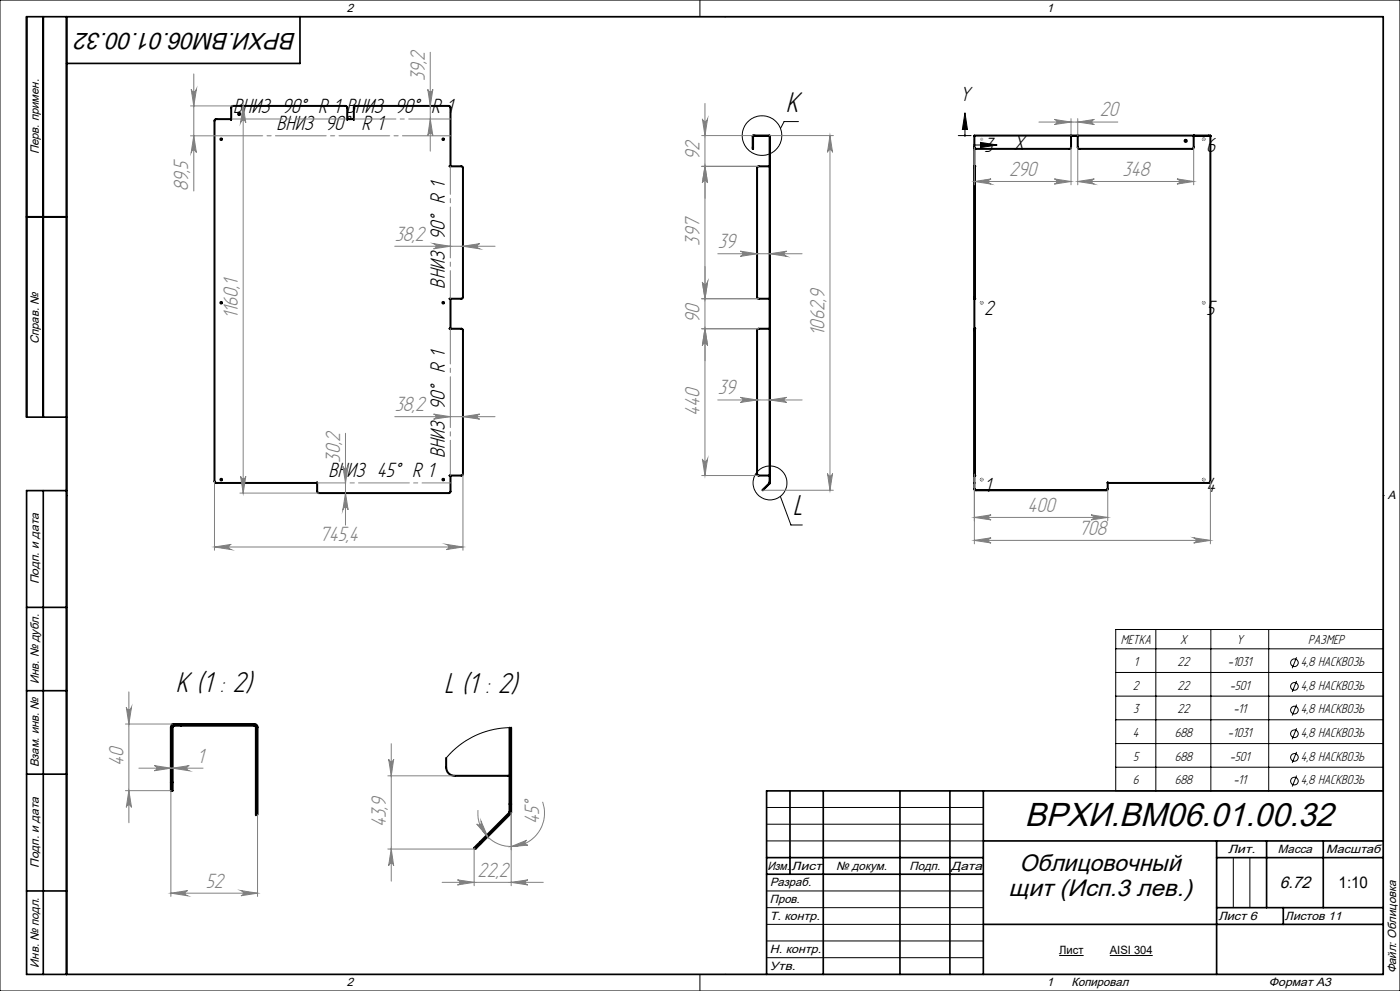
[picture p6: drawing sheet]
<svg xmlns="http://www.w3.org/2000/svg" width="420mm" height="297mm" viewBox="0 0 420 297" stroke-linecap="round" stroke-linejoin="round" font-family="sans-serif">
<g fill="none" stroke="#000" stroke-width=".6">
<path d="M104.2 35.8v-3.5l-.6-.6h-33.7l-.5 .5v3.6l-4.6-.1-.4 .3v108.4l.5 .3 30.2-.1v2.7l.5 .5 39.4-.2 .1-5-.2-.1h3.6l.4-.4v-43.1l-.4-.5h-3.6h.2v-8.9M104.2 35.8h.1M104.2 35.7h1.9M106.1 35.8h.1M106.2 35.8v-3.5l.4-.6h28.1l.4 .3v17.8h-.2h3.6l.4 .4v38.9l-.4 .4-3.6 .1M225.9 40.6l5.1 .1v104M225.9 40.6l5 .2 .1 103.9M225.9 40.7l-.1 3.9 .2-3.9M230.9 49.8h-3.4l-.4 .4v38.9l.4 .4h3.4M292.4 49.8l.1 39.7M292.4 49.8l-.1 39.7M321.3 40.6v3.6l-.4 .4h-28.2l-.4-.5"/>
<path d="M321.3 40.7h2M321.3 40.6v.1M323.3 40.6v.1M323.3 40.6v3.6l.4 .4h34l.4-.4v-3.6M358.1 40.7h5M358.2 40.6v.1M363.1 40.7l-70.8-.1 .1 9.2M363.1 40.7v103.6l-.5 .4h-30.3M8 65h12M134.9 89.5v.1M230.9 98.5h-3.4l-.4 .5v43.1l.4 .4h3.4M292.3 89.6l.1 8.9"/>
<path d="M292.3 89.5l.3 .1M292.4 98.5v44M292.6 89.5v.1M230.9 144.7l-2.1 2.2 2.2-2.2M292.3 146.5l.4 .4h39.2l.4-.4M292.3 144.7v.1M292.4 142.5l-.1 4.1 .4 .3h39.2l.4-.3v-2M332.3 144.6h.1M51.8 217.1l-.5 .9v19h.5v-19.1l.5-.4M152.9 218.1v25.4h.5v-25.4M133.8 227.2v2.8a2.53 2.53 0 0 0 2.5 2.5h16.6M77.3 244.1v-26.1a.96 .96 0 0 0-1-1h-24.5v.5h24.6l.3 .2 .1 26.6"/>
<path d="M152.9 243.3l-10.7 10.8 .4 .4 10.5-10.6 .2-.4"/>
<circle cx="71.8" cy="34.2" r=".34"/>
<circle cx="66.4" cy="41.7" r=".25"/>
<circle cx="133" cy="41.7" r=".25"/>
<circle cx="355.7" cy="42.2" r=".32"/>
<circle cx="361.1" cy="41.7" r=".25"/>
<circle cx="66.4" cy="90.7" r=".25"/>
<circle cx="133" cy="90.7" r=".25"/>
<circle cx="294.5" cy="90.7" r=".25"/>
<circle cx="361.1" cy="90.7" r=".25"/>
<circle cx="66.4" cy="143.7" r=".25"/>
<circle cx="133" cy="143.7" r=".25"/>
<circle cx="294.5" cy="143.7" r=".25"/>
<circle cx="361.1" cy="143.7" r=".25"/>
</g>
<g fill="none" stroke="#000" stroke-width=".3">
<path d="M0 0h420v297h-420zM20 5h395v287h-395zM210 0v5M217.5 5h.1M239.5 36.4h-4.3l-1.1 2.1M289.5 38.8v1.8M289.5 33.8l.7 5h-1.5zM287.5 40.6h3.8M292.3 41.6v3.9M292.3 43.5h1.8M294.1 42.7l5.1 .8-5.1 .7zM20 148.5h.1"/>
<path d="M234.1 148.8l3.2 8.5h3.4M415 148.5h.1M334.7 194.4h80.3M346.7 188.7v48.3M363.3 188.7v48.3M380.6 188.7v48.3M389 197l-1.3 3.3M415 188.7h-80.3v48.3h80.3M153.4 218.1l-5 .4-2.6 .7-3.3 1.3-4.7 2.8-1.8 1.6-2.2 2.3M334.7 201.5h80.3M334.7 208.6h80.3M334.7 215.7h80.3"/>
<path d="M389 204.1l-1.3 3.3M389 211.2l-1.3 3.3M389 218.3l-1.3 3.2M334.7 222.8h80.3M334.7 229.9h80.3M389 225.4l-1.3 3.2M389 232.4l-1.3 3.3M77.3 244.1l-.5 .2M230 242h65M230 247h65M230 252h65M370 257v15"/>
<path d="M375 257v15M230 267h65M230 272h65M230 277h65M210 292v5M217.5 292h.1M230 282h65M230 287h65M317.8 286.4h7.3M332.9 286.4h12.9"/>
<circle cx="228.6" cy="40.6" r="5.9"/>
<circle cx="231" cy="144.7" r="5.1"/>
<circle cx="388.3" cy="198.6" r="1.15"/>
<circle cx="388.3" cy="212.8" r="1.15"/>
<circle cx="388.3" cy="219.9" r="1.15"/>
<circle cx="388.3" cy="205.7" r="1.15"/>
<circle cx="388.3" cy="234.1" r="1.15"/>
<circle cx="388.3" cy="227" r="1.15"/>
</g>
<g fill="none" stroke="#c0c0c0" stroke-width=".3">
<path d="M294 41.7h1M294.1 41.4l.8 .7M294.5 41.2v1M294.9 41.4l-.8 .7M360.6 41.7h1M360.8 41.4l.7 .7M361.1 41.2v1M361.5 41.4l-.7 .7M294 90.7h1M294.1 90.4l.8 .7M294.5 90.2v1M294.9 90.4l-.8 .7"/>
<path d="M360.6 90.7h1M360.8 90.4l.7 .7M361.1 90.2v1M361.5 90.4l-.7 .7M294 143.7h1M294.1 143.4l.8 .7M294.5 143.2v1M294.9 143.4l-.8 .7M360.6 143.7h1M360.8 143.4l.7 .7M361.1 143.2v1M361.5 143.4l-.7 .7"/>
</g>
<g fill="none" stroke="#808080" stroke-width=".3">
<path d="M129.1 15.7v29.6M57.1 31.7h12.7M57.4 26.8a.78 .78 0 0 0 .7 .7 .78 .78 0 0 0 .8-.7l-.8 4.9zM58.1 22.2v35.1M73 31.7v116.1M73 31.7l.7 5.1a.78 .78 0 0 0-.7-.8 .78 .78 0 0 0-.8 .8zM128.3 26.8a.76 .76 0 0 0 .8 .7 .76 .76 0 0 0 .8-.7l-.8 4.9zM129.1 35.7l.8 5a.76 .76 0 0 0-.8-.7 .76 .76 0 0 0-.8 .7zM210.7 35.6a.78 .78 0 0 0 .8 .8 .78 .78 0 0 0 .8-.8l-.8 5zM211.5 31v111.5M311.7 36.6h23.7M316.3 35.8l5 .8-5 .7a.76 .76 0 0 0 .8-.7 .76 .76 0 0 0-.8-.8z"/>
<path d="M321.3 35.6v5M323.3 35.6v5M323.3 36.6l5-.8a.76 .76 0 0 0-.7 .8 .76 .76 0 0 0 .7 .7zM57.1 40.7h7.2M58.1 40.7l.8 5a.78 .78 0 0 0-.8-.7 .78 .78 0 0 0-.7 .7zM210.5 40.6h15.4M211.5 49.8l.8 5a.78 .78 0 0 0-.8-.7 .78 .78 0 0 0-.8 .7zM227.6 49.8h-17.1M230.8 40.6h19.2M249 40.6v106.3M249 40.6l.8 5a.76 .76 0 0 0-.8-.7 .76 .76 0 0 0-.8 .7zM292.3 44.1v11.3"/>
<path d="M292.3 54.4h29M292.3 54.4l5-.8a.78 .78 0 0 0-.7 .8 .78 .78 0 0 0 .7 .8zM316.3 53.6l5 .8-5 .8a.78 .78 0 0 0 .8-.8 .78 .78 0 0 0-.8-.8zM321.3 44.1v11.3M323.3 54.4h34.8M323.3 44.1v11.3M323.3 54.4l5-.8a.78 .78 0 0 0-.7 .8 .78 .78 0 0 0 .7 .8zM353.1 53.6l5 .8-5 .8a.78 .78 0 0 0 .7-.8 .78 .78 0 0 0-.7-.8zM358.1 44.1v11.3M118.4 73.8h30.1M130.1 73l5 .8-5 .8a.78 .78 0 0 0 .7-.8 .78 .78 0 0 0-.7-.8zM138.9 73.8l5-.8a.78 .78 0 0 0-.7 .8 .78 .78 0 0 0 .7 .8z"/>
<path d="M215.3 76.1h25.3M222.1 75.3l5 .8-5 .7a.78 .78 0 0 0 .7-.7 .78 .78 0 0 0-.7-.8zM231 76.1l5-.8a.78 .78 0 0 0-.7 .8 .78 .78 0 0 0 .7 .7zM210.5 89.5h17.1M210.5 98.5h17.1M210.7 84.5a.78 .78 0 0 0 .8 .8 .78 .78 0 0 0 .8-.8l-.8 5zM211.5 98.5l.8 5a.78 .78 0 0 0-.8-.7 .78 .78 0 0 0-.8 .7zM215.3 119.9h25.3M222.1 119.1l5 .8-5 .7a.76 .76 0 0 0 .7-.7 .76 .76 0 0 0-.7-.8zM231 119.9l5-.8a.76 .76 0 0 0-.7 .8 .76 .76 0 0 0 .7 .7zM102.9 139.8a.78 .78 0 0 0 .7 .7 .78 .78 0 0 0 .8-.7l-.8 4.9zM103.6 129.9v27.5"/>
<path d="M118.4 124.9h30.1M130.1 124.1l5 .8-5 .7a.76 .76 0 0 0 .7-.7 .76 .76 0 0 0-.7-.8zM138.9 124.9l5-.8a.76 .76 0 0 0-.7 .8 .76 .76 0 0 0 .7 .7zM210.7 137.5a.78 .78 0 0 0 .8 .8 .78 .78 0 0 0 .8-.8l-.8 5zM64.3 144.2v20.7M72 147.8h23.6M72.2 142.8a.78 .78 0 0 0 .8 .7 .78 .78 0 0 0 .7-.7l-.7 5zM103.6 147.8l.8 5a.78 .78 0 0 0-.8-.8 .78 .78 0 0 0-.7 .8zM138.9 142.1v22.8M210.5 142.5h17.1M228.8 146.9h21.2M248.2 141.9a.76 .76 0 0 0 .8 .8 .76 .76 0 0 0 .8-.8l-.8 5z"/>
<path d="M292.3 142.1v20.9M292.3 155.1h40M292.3 155.1l5-.8a.76 .76 0 0 0-.7 .8 .76 .76 0 0 0 .7 .7zM327.3 154.3l5 .8-5 .7a.76 .76 0 0 0 .7-.7 .76 .76 0 0 0-.7-.8zM332.3 146.5v9.6M363.1 144.2v18.8M64.3 163.9l5.1-.7a.78 .78 0 0 0-.8 .7 .78 .78 0 0 0 .8 .8zM64.3 163.9h74.6M133.9 163.2l5 .7-5 .8a.78 .78 0 0 0 .7-.8 .78 .78 0 0 0-.7-.7zM292.3 162h70.8M292.3 162l5-.8a.78 .78 0 0 0-.7 .8 .78 .78 0 0 0 .7 .7zM358.1 161.2l5 .8-5 .7a.78 .78 0 0 0 .8-.7 .78 .78 0 0 0-.8-.8z"/>
<path d="M37.6 217h14.2M37.9 212a.78 .78 0 0 0 .8 .7 .78 .78 0 0 0 .7-.7l-.7 5zM38.7 207.4v39.2M37.6 237h13.7M38.7 237l.7 5a.78 .78 0 0 0-.7-.7 .78 .78 0 0 0-.8 .7zM41.7 230.2h19.2M46.3 229.4l5 .8-5 .8a.78 .78 0 0 0 .7-.8 .78 .78 0 0 0-.7-.8zM51.3 237v31.7M51.8 230.2l5-.8a.78 .78 0 0 0-.8 .8 .78 .78 0 0 0 .8 .8zM116.3 232.5h20M116.6 227.5a.76 .76 0 0 0 .8 .7 .76 .76 0 0 0 .7-.7l-.7 5zM117.4 222.9v41.2"/>
<path d="M77.3 244.1v24.6M116.3 254.5h26.3M117.4 254.5l.7 5a.76 .76 0 0 0-.7-.8 .76 .76 0 0 0-.8 .8zM142.2 254.1v11.4M143 246.9a.77 .77 0 0 0 1 .2 .77 .77 0 0 0 .3-1l2 4.7zM153.4 253.7l4.6-1.9a.76 .76 0 0 0-.5 .9 .76 .76 0 0 0 .9 .6zM153.4 243.5v22M162.8 240.3a10 10 0 0 1-8.2 13.3 10 10 0 0 1-11.2-10.8M51.3 267.7h26M51.3 267.7l5-.8a.78 .78 0 0 0-.8 .8 .78 .78 0 0 0 .8 .8zM72.3 266.9l5 .8-5 .8a.78 .78 0 0 0 .7-.8 .78 .78 0 0 0-.7-.8zM132.6 264.4h30.4"/>
<path d="M137.2 263.7l5 .7-5 .8a.76 .76 0 0 0 .8-.7 .76 .76 0 0 0-.8-.8zM153.4 264.4l5-.7a.76 .76 0 0 0-.8 .8 .76 .76 0 0 0 .8 .7z"/>
</g>
<g fill="none" stroke="#000" stroke-width=".5">
<path d="M13 5v120M20 5v287M90 5v14h-70M8 65h12M20 125h-12v-120h407v287h-407v-145h12M13 147v145M8 182h12M8 207h12M8 232h12M237 237v25M247 237v55M270 237v55"/>
<path d="M285 237v55M295 237v55M415 237h-185v55M230 257h65M295 252h120M365 252v40M365 257h50M380 252v20M397 252v20M8 267h12M230 262h65M295 277h120"/>
<path d="M365 272h50M385 272v5"/>
</g>
<path d="M104.2 35.7h-34.8" fill="none" stroke="#808080" stroke-width=".3" stroke-dasharray="15.2 1.3 1.3 1.3" stroke-dashoffset="-.3"/>
<path d="M95.2 144.7h40" fill="none" stroke="#808080" stroke-width=".3" stroke-dasharray="15.2 1.3 1.3 1.3" stroke-dashoffset="6.7"/>
<path d="M135.1 142.5v-44" fill="none" stroke="#808080" stroke-width=".3" stroke-dasharray="15.2 1.3 1.3 1.3" stroke-dashoffset="4.7"/>
<path d="M135.1 89.5v-39.7" fill="none" stroke="#808080" stroke-width=".3" stroke-dasharray="15.2 1.3 1.3 1.3" stroke-dashoffset="6.8"/>
<path d="M135.2 35.7h-29" fill="none" stroke="#808080" stroke-width=".3" stroke-dasharray="15.2 1.3 1.3 1.3" stroke-dashoffset="2.6"/>
<path d="M135.2 40.7h-70.8" fill="none" stroke="#808080" stroke-width=".3" stroke-dasharray="15.2 1.3 1.3 1.3" stroke-dashoffset=".8"/>
<path d="M294.1 42.7l5.1 .8-5.1 .7zM289.5 33.8l.7 5h-1.5zM292.1 43.2l-.1 .3h.3h-.3a.34 .34 0 0 0 .4 .3 .34 .34 0 0 0 .2-.5 .34 .34 0 0 0-.5-.1zM289.2 40.4l-.1 .2h.4h-.4a.33 .33 0 0 0 .4 .3 .33 .33 0 0 0 .3-.4 .33 .33 0 0 0-.6-.1z" fill="#000"/>
<g fill="#808080">
<path d="M138.9 124.9l5-.8a.76 .76 0 0 0-.7 .8 .76 .76 0 0 0 .7 .7zM130.1 124.1l5 .8-5 .7a.76 .76 0 0 0 .7-.7 .76 .76 0 0 0-.7-.8z"/>
<path d="M292.3 162l5-.8a.78 .78 0 0 0-.7 .8 .78 .78 0 0 0 .7 .7zM358.1 161.2l5 .8-5 .7a.78 .78 0 0 0 .8-.7 .78 .78 0 0 0-.8-.8zM292.3 54.4l5-.8a.78 .78 0 0 0-.7 .8 .78 .78 0 0 0 .7 .8zM316.3 53.6l5 .8-5 .8a.78 .78 0 0 0 .8-.8 .78 .78 0 0 0-.8-.8zM323.3 54.4l5-.8a.78 .78 0 0 0-.7 .8 .78 .78 0 0 0 .7 .8zM353.1 53.6l5 .8-5 .8a.78 .78 0 0 0 .7-.8 .78 .78 0 0 0-.7-.8zM316.3 35.8l5 .8-5 .7a.76 .76 0 0 0 .8-.7 .76 .76 0 0 0-.8-.8zM323.3 36.6l5-.8a.76 .76 0 0 0-.7 .8 .76 .76 0 0 0 .7 .7zM64.3 163.9l5.1-.7a.78 .78 0 0 0-.8 .7 .78 .78 0 0 0 .8 .8zM133.9 163.2l5 .7-5 .8a.78 .78 0 0 0 .7-.8 .78 .78 0 0 0-.7-.7zM130.1 73l5 .8-5 .8a.78 .78 0 0 0 .7-.8 .78 .78 0 0 0-.7-.8zM138.9 73.8l5-.8a.78 .78 0 0 0-.7 .8 .78 .78 0 0 0 .7 .8z"/>
<path d="M222.1 75.3l5 .8-5 .7a.78 .78 0 0 0 .7-.7 .78 .78 0 0 0-.7-.8zM231 76.1l5-.8a.78 .78 0 0 0-.7 .8 .78 .78 0 0 0 .7 .7zM51.3 267.7l5-.8a.78 .78 0 0 0-.8 .8 .78 .78 0 0 0 .8 .8zM72.3 266.9l5 .8-5 .8a.78 .78 0 0 0 .7-.8 .78 .78 0 0 0-.7-.8zM137.2 263.7l5 .7-5 .8a.76 .76 0 0 0 .8-.7 .76 .76 0 0 0-.8-.8zM153.4 264.4l5-.7a.76 .76 0 0 0-.8 .8 .76 .76 0 0 0 .8 .7z"/>
<path d="M292.3 155.1l5-.8a.76 .76 0 0 0-.7 .8 .76 .76 0 0 0 .7 .7zM327.3 154.3l5 .8-5 .7a.76 .76 0 0 0 .7-.7 .76 .76 0 0 0-.7-.8z"/>
<path d="M231 119.9l5-.8a.76 .76 0 0 0-.7 .8 .76 .76 0 0 0 .7 .7zM222.1 119.1l5 .8-5 .7a.76 .76 0 0 0 .7-.7 .76 .76 0 0 0-.7-.8z"/>
<path d="M38.7 237l.7 5a.78 .78 0 0 0-.7-.7 .78 .78 0 0 0-.8 .7zM37.9 212a.78 .78 0 0 0 .8 .7 .78 .78 0 0 0 .7-.7l-.7 5z"/>
<path d="M103.6 147.8l.8 5a.78 .78 0 0 0-.8-.8 .78 .78 0 0 0-.7 .8zM102.9 139.8a.78 .78 0 0 0 .7 .7 .78 .78 0 0 0 .8-.7l-.8 4.9zM58.1 40.7l.8 5a.78 .78 0 0 0-.8-.7 .78 .78 0 0 0-.7 .7zM57.4 26.8a.78 .78 0 0 0 .7 .7 .78 .78 0 0 0 .8-.7l-.8 4.9zM117.4 254.5l.7 5a.76 .76 0 0 0-.7-.8 .76 .76 0 0 0-.8 .8zM116.6 227.5a.76 .76 0 0 0 .8 .7 .76 .76 0 0 0 .7-.7l-.7 5z"/>
<path d="M72.2 142.8a.78 .78 0 0 0 .8 .7 .78 .78 0 0 0 .7-.7l-.7 5zM73 31.7l.7 5.1a.78 .78 0 0 0-.7-.8 .78 .78 0 0 0-.8 .8z"/>
<path d="M249 40.6l.8 5a.76 .76 0 0 0-.8-.7 .76 .76 0 0 0-.8 .7zM248.2 141.9a.76 .76 0 0 0 .8 .8 .76 .76 0 0 0 .8-.8l-.8 5zM210.7 35.6a.78 .78 0 0 0 .8 .8 .78 .78 0 0 0 .8-.8l-.8 5zM211.5 49.8l.8 5a.78 .78 0 0 0-.8-.7 .78 .78 0 0 0-.8 .7z"/>
<path d="M210.7 84.5a.78 .78 0 0 0 .8 .8 .78 .78 0 0 0 .8-.8l-.8 5zM211.5 98.5l.8 5a.78 .78 0 0 0-.8-.7 .78 .78 0 0 0-.8 .7z"/>
<path d="M211.5 49.8l.8 5a.78 .78 0 0 0-.8-.7 .78 .78 0 0 0-.8 .7zM210.7 84.5a.78 .78 0 0 0 .8 .8 .78 .78 0 0 0 .8-.8l-.8 5zM211.5 98.5l.8 5a.78 .78 0 0 0-.8-.7 .78 .78 0 0 0-.8 .7zM210.7 137.5a.78 .78 0 0 0 .8 .8 .78 .78 0 0 0 .8-.8l-.8 5zM128.3 26.8a.76 .76 0 0 0 .8 .7 .76 .76 0 0 0 .8-.7l-.8 4.9zM129.1 35.7l.8 5a.76 .76 0 0 0-.8-.7 .76 .76 0 0 0-.8 .7z"/>
<path d="M143 246.9a.77 .77 0 0 0 1 .2 .77 .77 0 0 0 .3-1l2 4.7zM153.4 253.7l4.6-1.9a.76 .76 0 0 0-.5 .9 .76 .76 0 0 0 .9 .6z"/>
<path d="M46.3 229.4l5 .8-5 .8a.78 .78 0 0 0 .7-.8 .78 .78 0 0 0-.7-.8zM51.8 230.2l5-.8a.78 .78 0 0 0-.8 .8 .78 .78 0 0 0 .8 .8z"/>
</g>
<text font-size="10" x="307.4" y="247.6">ВРХИ.ВМ06.01.00.32</text>
<g font-size="9.7">
<text x="235.8" y="33.6">K</text>
<text x="237.8" y="154.5">L</text>
<text x="52.8" y="207.5">K (1 : 2)</text>
<text x="133.2" y="207.7">L (1 : 2)</text>
</g>
<g font-size="7.1">
<text x="89" y="9.8" transform="rotate(-180 89 9.8)">ВРХИ.ВМ06.01.00.32</text>
<text x="305.9" y="261">Облицовочный</text>
<text x="302.6" y="268.5">щит (Исп.3 лев.)</text>
</g>
<g font-size="6.9" fill="#808080">
<text x="127.4" y="24.4" transform="rotate(-90 127.4 24.4)">39,2</text>
<text x="329.9" y="34.9">20</text>
<text x="209.8" y="47.9" transform="rotate(-90 209.8 47.9)">92</text>
<text x="302.7" y="52.7">290</text>
<text x="336.8" y="52.7">348</text>
<text x="56.5" y="57.3" transform="rotate(-90 56.5 57.3)">89,5</text>
<text x="118.4" y="72.1">38,2</text>
<text x="209.8" y="73.6" transform="rotate(-90 209.8 73.6)">397</text>
<text x="215.4" y="74.4">39</text>
<text x="71.3" y="95.7" transform="rotate(-90 71.3 95.7)">1160,1</text>
<text x="209.8" y="96.7" transform="rotate(-90 209.8 96.7)">90</text>
<text x="247.4" y="100.6" transform="rotate(-90 247.4 100.6)">1062,9</text>
<text x="215.4" y="118.2">39</text>
<text x="118.4" y="123.2">38,2</text>
<text x="209.8" y="124.6" transform="rotate(-90 209.8 124.6)">440</text>
<text x="102" y="138.6" transform="rotate(-90 102 138.6)">30,2</text>
<text x="308.2" y="153.4">400</text>
<text x="323.6" y="160.3">708</text>
<text x="95.9" y="162.2">745,4</text>
<text x="37" y="229.7" transform="rotate(-90 37 229.7)">40</text>
<text x="59.1" y="228.5">1</text>
<text x="115.7" y="247.8" transform="rotate(-90 115.7 247.8)">43,9</text>
<text x="161.7" y="247.1" transform="rotate(-91 161.7 247.1)">45°</text>
<text x="143.3" y="262.8">22,2</text>
<text x="61.7" y="266">52</text>
</g>
<g font-size="6.9">
<text x="70" y="34">ВНИЗ 90° R 1 ВНИЗ 90° R 1</text>
<text x="288" y="30.3">Y</text>
<text x="83" y="39">ВНИЗ 90° R 1</text>
<text x="295.3" y="45.6">3</text>
<text x="304.2" y="45">X</text>
<text x="361.9" y="45.6">6</text>
<text x="133.4" y="86.5" transform="rotate(-90 133.4 86.5)">ВНИЗ 90° R 1</text>
<text x="295.3" y="94.6">2</text>
<text x="361.9" y="94.6">5</text>
<text x="133.4" y="137.3" transform="rotate(-90 133.4 137.3)">ВНИЗ 90° R 1</text>
<text x="98.5" y="143.1">ВНИЗ 45° R 1</text>
<text x="295.3" y="147.6">1</text>
<text x="361.9" y="147.6">4</text>
</g>
<text font-size="5" x="383.9" y="266">6.72</text>
<text font-size="4.8" x="401.6" y="266">1:10</text>
<g font-size="4.4">
<text x="336.2" y="193.1">МЕТКА</text>
<text x="354.1" y="193.1">X</text>
<text x="371" y="193.1">Y</text>
<text x="392.4" y="193.1">РАЗМЕР</text>
<text x="340.2" y="199.6">1</text>
<text x="353.3" y="199.6">22</text>
<text x="368.5" y="199.6">-1031</text>
<text x="390.2" y="199.6">4,8 НАСКВОЗЬ</text>
<text x="339.9" y="206.7">2</text>
<text x="353.3" y="206.7">22</text>
<text x="369.1" y="206.7">-501</text>
<text x="390.2" y="206.7">4,8 НАСКВОЗЬ</text>
<text x="340" y="213.8">3</text>
<text x="353.3" y="213.8">22</text>
<text x="370.1" y="213.8">-11</text>
<text x="390.2" y="213.8">4,8 НАСКВОЗЬ</text>
<text x="339.9" y="220.9">4</text>
<text x="352.4" y="220.9">688</text>
<text x="368.5" y="220.9">-1031</text>
<text x="390.2" y="220.9">4,8 НАСКВОЗЬ</text>
<text x="340" y="228">5</text>
<text x="352.4" y="228">688</text>
<text x="369.1" y="228">-501</text>
<text x="390.2" y="228">4,8 НАСКВОЗЬ</text>
<text x="339.9" y="235.1">6</text>
<text x="352.4" y="235.1">688</text>
<text x="370.1" y="235.1">-11</text>
<text x="390.2" y="235.1">4,8 НАСКВОЗЬ</text>
</g>
<g font-size="3.6">
<text x="104" y="3.6">2</text>
<text x="314" y="3.6">1</text>
<text x="11.6" y="46.3" transform="rotate(-90 11.6 46.3)">Перв. примен.</text>
<text x="11.6" y="103.2" transform="rotate(-90 11.6 103.2)">Справ. №</text>
<text x="416.4" y="149.6">A</text>
<text x="11.6" y="175.1" transform="rotate(-90 11.6 175.1)">Подп. и дата</text>
<text x="11.6" y="205" transform="rotate(-90 11.6 205)">Инв. № дубл.</text>
<text x="11.6" y="230" transform="rotate(-90 11.6 230)">Взам. инв. №</text>
<text x="368.4" y="255.6">Лит.</text>
<text x="383.4" y="255.6">Масса</text>
<text x="397.8" y="255.6">Масштаб</text>
<text x="11.6" y="260.1" transform="rotate(-90 11.6 260.1)">Подп. и дата</text>
<text x="230.2" y="260.6">Изм.</text>
<text x="237.5" y="260.6">Лист</text>
<text x="250.9" y="260.6">№ докум.</text>
<text x="272.9" y="260.6">Подп.</text>
<text x="285.4" y="260.6">Дата</text>
<text x="231" y="265.6">Разраб.</text>
<text x="231" y="275.6">Т. контр.</text>
<text x="231" y="270.6">Пров.</text>
<text x="365.5" y="275.6">Лист 6</text>
<text x="385.5" y="275.6">Листов 11</text>
<text x="231" y="285.6">Н. контр.</text>
<text x="11.6" y="290" transform="rotate(-90 11.6 290)">Инв. № подл.</text>
<text x="231" y="290.6">Утв.</text>
<text x="418.9" y="291.8" transform="rotate(-90 418.9 291.8)">Файл: Облицовка</text>
<text x="104" y="295.6">2</text>
<text x="314" y="295.6">1</text>
<text x="321.5" y="295.6">Копировал</text>
<text x="380.7" y="295.6">Формат А3</text>
</g>
<g font-size="3.4">
<text x="317.8" y="286">Лист</text>
<text x="332.9" y="286">AISI 304</text>
</g>
</svg>
